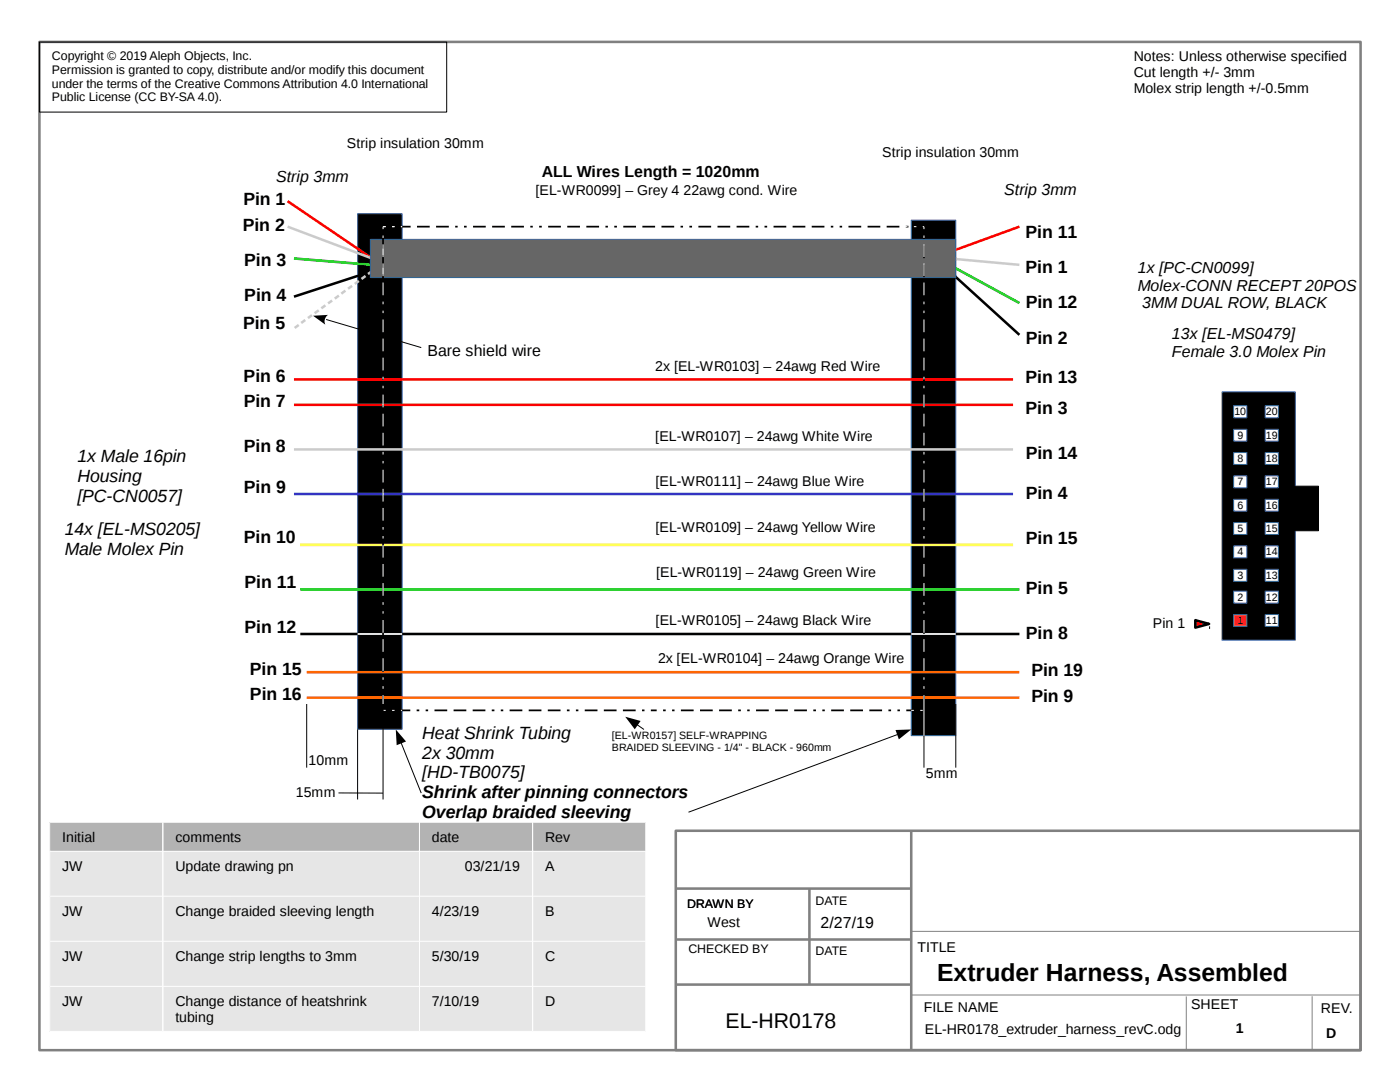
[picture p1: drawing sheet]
<svg xmlns="http://www.w3.org/2000/svg" width="279mm" height="216mm" viewBox="0 0 279 216" stroke-linecap="round" stroke-linejoin="round" font-family="sans-serif">
<g fill="#000">
<path d="M62.5 63l3-.2a1.55 1.55 0 0 0-.6 2z" fill-rule="evenodd"/>
<path d="M243.9 78.2h14.6v49.5h-14.6z" fill-rule="evenodd"/>
<path d="M71.4 42.7h8.9v102.8h-8.9z" fill-rule="evenodd"/>
<path d="M181.9 43.9h8.8v102.9h-8.8z" fill-rule="evenodd"/>
</g>
<path d="M71.4 42.7h8.9v102.8h-8.9zM181.9 43.9h8.8v102.9h-8.8zM243.9 78.2h14.6v49.5h-14.6z" fill="none" stroke="#3465af" stroke-width=".2"/>
<path d="M7.9 8.4h263.6v201.1h-263.6zM134.9 165.8h136.6v43.7h-136.6zM134.9 177.3h47M161.5 177.3v19.1M181.9 165.8v43.7M134.9 187.5h47M134.9 196.5h47" fill="none" stroke="#808080" stroke-width=".51"/>
<path d="M181.9 185.8h89.6M181.9 198.5h89.6M236.7 198.8v10.7M261.9 198.8v10.7" fill="none" stroke="#808080" stroke-width=".2"/>
<path d="M7.9 8.4h81.2v14h-81.2zM65.1 63.7l19 5.7" fill="none" stroke="#000" stroke-width=".2"/>
<path d="M57.4 40.1l16.9 11.5M203.4 45.2l-13.9 5.1M58.7 75.7h143.5M58.7 80.8h143.5" fill="none" stroke="#f00" stroke-width=".51"/>
<g fill="none" stroke="#ccc" stroke-width=".51">
<path d="M57.4 45.2l16.9 6.4M66.3 60l-.8 .5M67.6 59l-.8 .6M68.9 58l-.8 .6M70.3 57l-.8 .6M71.6 56.1l-.8 .6M73 55.1l-.9 .6M74.3 54.1l-.9 .6M189.5 51.6l13.9 1.2M59.6 64.8l-.8 .6M60.9 63.9l-.8 .6M62.3 62.9l-.8 .6"/>
<path d="M63.6 61.9l-.8 .6M64.9 60.9l-.8 .6M58.7 89.7h143.5"/>
</g>
<path d="M58.7 51.6l15.6 1.2M189.5 52.8l13.9 7.7M59.9 117.6h143.5" fill="none" stroke="#0c0" stroke-width=".51"/>
<path d="M74.3 54.1l-15.6 5.1M189.5 54.1l13.9 12.7M59.9 126.5h143.5" fill="none" stroke="#000" stroke-width=".51"/>
<path d="M61.2 134.1h142.2M61.2 139.2h142.2" fill="none" stroke="#f60" stroke-width=".51"/>
<path d="M58.7 98.6h143.5" fill="none" stroke="#33f" stroke-width=".51"/>
<path d="M59.9 108.7h142.3" fill="none" stroke="#ff0" stroke-width=".51"/>
<path d="M246.2 81h2.6v2.4h-2.6z" fill-rule="evenodd" fill="#fff"/>
<path d="M246.2 81h2.6v2.4h-2.6z" fill="none" stroke="#3465af" stroke-width=".2"/>
<path d="M252.5 81h2.6v2.4h-2.6z" fill-rule="evenodd" fill="#fff"/>
<path d="M252.5 81h2.6v2.4h-2.6z" fill="none" stroke="#3465af" stroke-width=".2"/>
<path d="M246.2 85.7h2.6v2.3h-2.6z" fill-rule="evenodd" fill="#fff"/>
<path d="M246.2 85.7h2.6v2.3h-2.6z" fill="none" stroke="#3465af" stroke-width=".2"/>
<path d="M246.2 90.3h2.6v2.4h-2.6z" fill-rule="evenodd" fill="#fff"/>
<path d="M246.2 90.3h2.6v2.4h-2.6z" fill="none" stroke="#3465af" stroke-width=".2"/>
<path d="M252.5 90.3h2.6v2.4h-2.6z" fill-rule="evenodd" fill="#fff"/>
<path d="M252.5 90.3h2.6v2.4h-2.6z" fill="none" stroke="#3465af" stroke-width=".2"/>
<path d="M246.2 95h2.6v2.3h-2.6z" fill-rule="evenodd" fill="#fff"/>
<path d="M246.2 95h2.6v2.3h-2.6z" fill="none" stroke="#3465af" stroke-width=".2"/>
<path d="M252.5 95h2.6v2.3h-2.6z" fill-rule="evenodd" fill="#fff"/>
<path d="M252.5 95h2.6v2.3h-2.6z" fill="none" stroke="#3465af" stroke-width=".2"/>
<path d="M246.2 99.6h2.6v2.4h-2.6z" fill-rule="evenodd" fill="#fff"/>
<path d="M246.2 99.6h2.6v2.4h-2.6z" fill="none" stroke="#3465af" stroke-width=".2"/>
<path d="M252.5 99.6h2.6v2.4h-2.6z" fill-rule="evenodd" fill="#fff"/>
<path d="M252.5 99.6h2.6v2.4h-2.6z" fill="none" stroke="#3465af" stroke-width=".2"/>
<path d="M246.2 104.3h2.6v2.3h-2.6z" fill-rule="evenodd" fill="#fff"/>
<path d="M246.2 104.3h2.6v2.3h-2.6z" fill="none" stroke="#3465af" stroke-width=".2"/>
<path d="M252.5 104.3h2.6v2.3h-2.6z" fill-rule="evenodd" fill="#fff"/>
<path d="M252.5 104.3h2.6v2.3h-2.6z" fill="none" stroke="#3465af" stroke-width=".2"/>
<path d="M246.2 108.9h2.6v2.4h-2.6z" fill-rule="evenodd" fill="#fff"/>
<path d="M246.2 108.9h2.6v2.4h-2.6z" fill="none" stroke="#3465af" stroke-width=".2"/>
<path d="M252.5 108.9h2.6v2.4h-2.6z" fill-rule="evenodd" fill="#fff"/>
<path d="M252.5 108.9h2.6v2.4h-2.6z" fill="none" stroke="#3465af" stroke-width=".2"/>
<path d="M246.2 113.6h2.6v2.4h-2.6z" fill-rule="evenodd" fill="#fff"/>
<path d="M246.2 113.6h2.6v2.4h-2.6z" fill="none" stroke="#3465af" stroke-width=".2"/>
<path d="M252.5 113.6h2.6v2.4h-2.6z" fill-rule="evenodd" fill="#fff"/>
<path d="M252.5 113.6h2.6v2.4h-2.6z" fill="none" stroke="#3465af" stroke-width=".2"/>
<path d="M238.5 123.8v1.4l2.8-.7z" fill="#f00"/>
<path d="M238.5 123.8l2.8 .7-2.8 .7z" fill="none" stroke="#000" stroke-width=".51"/>
<path d="M252.5 85.7h2.6v2.3h-2.6z" fill-rule="evenodd" fill="#fff"/>
<path d="M252.5 85.7h2.6v2.3h-2.6z" fill="none" stroke="#3465af" stroke-width=".2"/>
<path d="M246.2 117.9h2.6v2.4h-2.6z" fill-rule="evenodd" fill="#fff"/>
<path d="M246.2 117.9h2.6v2.4h-2.6z" fill="none" stroke="#3465af" stroke-width=".2"/>
<path d="M252.5 117.9h2.6v2.4h-2.6z" fill-rule="evenodd" fill="#fff"/>
<path d="M252.5 117.9h2.6v2.4h-2.6z" fill="none" stroke="#3465af" stroke-width=".2"/>
<path d="M246.2 122.6h2.6v2.4h-2.6z" fill-rule="evenodd" fill="#f33"/>
<path d="M246.2 122.6h2.6v2.4h-2.6z" fill="none" stroke="#3465af" stroke-width=".2"/>
<path d="M252.5 122.6h2.6v2.4h-2.6z" fill-rule="evenodd" fill="#fff"/>
<path d="M252.5 122.6h2.6v2.4h-2.6z" fill="none" stroke="#3465af" stroke-width=".2"/>
<path d="M258.2 97h4.9v8.9h-4.9z" fill-rule="evenodd" fill="#000"/>
<path d="M258.2 97h4.9v8.9h-4.9z" fill="none" stroke="#000" stroke-width=".2"/>
<path d="M73.9 47.8h116.8v7.6h-116.8z" fill-rule="evenodd" fill="#666"/>
<path d="M73.9 47.8h116.8v7.6h-116.8z" fill="none" stroke="#3465af" stroke-width=".2"/>
<path d="M71.4 126.5h8.9M181.9 126.5h8.8" fill="none" stroke="#fff" stroke-width=".35"/>
<g fill="none" stroke="#000" stroke-width=".35">
<path d="M76.4 45.3v.5M76.4 47.1v2.5M76.4 50.9v2.5M76.4 54.7v2.6M76.4 58.5v.5M77.6 45.2h.5M79.4 45.2h2.6M83.2 45.2h2.6M87 45.2h2.6M90.8 45.2h.5M92.6 45.2h.5M94.4 45.2h2.5"/>
<path d="M98.2 45.2h2.6M102 45.2h2.6M105.8 45.2h.5M107.6 45.2h.5M109.4 45.2h2.5M113.2 45.2h2.5M117 45.2h2.6M120.8 45.2h.5M122.6 45.2h.5M124.4 45.2h2.5M128.2 45.2h2.5M132 45.2h2.5"/>
<path d="M135.8 45.2h.5M137.6 45.2h.5M139.4 45.2h2.5M143.2 45.2h2.5M147 45.2h2.5M150.8 45.2h.5M152.6 45.2h.5M154.4 45.2h2.5M158.2 45.2h2.5M162 45.2h2.5M165.8 45.2h.5M167.6 45.2h.5"/>
<path d="M169.3 45.2h2.6M173.1 45.2h2.6M177 45.2h2.5M180.8 45.2h.5M182.6 45.2h.5M184.3 45.2l.1 2.5M184.4 49v2.5M184.4 52.8v2.5M184.4 56.6v.5M184.4 58.4v.5M76.4 60.3v.5M76.4 62.1v2.5"/>
<path d="M76.4 65.9v2.5M76.4 69.7v2.5M76.4 73.5v.5M76.4 75.3v.5M76.4 77v2.6M184.4 60.1v2.6M184.4 64v2.5M184.4 67.8v2.5M184.4 71.6v.5M184.4 73.3v.6M184.4 75.1v2.6M184.4 79v2.5"/>
<path d="M76.4 80.9v2.5M76.4 84.7v2.5M76.4 88.5v.5M76.4 90.3v.5M76.4 92v2.6M76.4 95.8v2.6M76.4 99.7v2.5M184.4 82.8v2.5M184.4 86.6v.5M184.4 88.3v.6M184.4 90.1v2.6M184.4 93.9v2.6"/>
<path d="M184.4 97.8v2.5M76.4 103.5v.5M76.4 105.3v.5M76.4 107v2.6M76.4 110.8v2.6M76.4 114.7v2.5M76.4 118.5v.5M184.4 101.6v.5M184.4 103.3v.6M184.4 105.1v2.6M184.4 108.9v2.6M184.4 112.7v2.6"/>
<path d="M184.4 116.6v.5M184.4 118.3v.6M76.4 120.3v.5M76.4 122v2.6M76.4 125.8v2.6M76.4 129.6v2.6M76.4 133.5v.5M76.4 135.3v.4M76.4 137v2.6M184.4 120.1v2.6M184.4 123.9v2.6M184.4 127.7v2.6"/>
<path d="M184.4 131.6v.4M184.4 133.3v.5M184.4 135.1v2.6M184.4 138.9v2.6M76.4 140.8v.9h1.7M79.3 141.7h2.6M83.1 141.7h.6M84.9 141.7h.5M86.7 141.7h2.6M90.5 141.7h2.6M94.3 141.7h2.6M98.1 141.7h.6"/>
<path d="M99.9 141.7h.5M101.7 141.7h2.5M105.5 141.7h2.6M109.3 141.7h2.6M113.1 141.7h.6M114.9 141.7h.5M116.7 141.7h2.5M120.5 141.7h2.5M124.3 141.7h2.6M128.1 141.7h.5M129.9 141.7h1.2M132.3 141.7h.6"/>
<path d="M134.1 141.7h.5M135.9 141.7h2.5M139.7 141.7h2.5M143.5 141.7h2.5M147.3 141.7h.5M149.1 141.7h.5M150.9 141.7h2.5M154.7 141.7h2.5M158.5 141.7h2.5M162.3 141.7h.5M164.1 141.7h.5M165.9 141.7h2.5"/>
<path d="M169.7 141.7h2.5M173.5 141.7h2.5M177.3 141.7h.5M179.1 141.7h.5M180.9 141.7h2.5"/>
</g>
<g fill="none" stroke="#fff" stroke-width=".2">
<path d="M76.4 47v.5M76.4 48.8v2.5M76.4 52.6v2.5M76.4 56.4v2.5M77 45.2h-.6v.5M78.2 45.2h.5M80 45.2h.3M180.6 45.2h.5M182.4 45.2h.5M184.1 45.2h.3v.5M184.4 47v.5M184.4 48.8v2.5"/>
<path d="M184.4 52.6v2.5M184.4 56.4v2.5M76.4 60.2v.5M76.4 62v.5M76.4 63.7v2.6M76.4 67.6v2.5M76.4 71.4v2.5M76.4 75.2v.5M76.4 77v.5M76.4 78.7v2.6M184.4 60.2v.5M184.4 62v.5"/>
<path d="M184.4 63.7v2.6M184.4 67.6v2.5M184.4 71.4v2.5M184.4 75.2v.5M184.4 77v.5M184.4 78.7v2.6M76.4 82.5v2.6M76.4 86.4v2.5M76.4 90.2v.5M76.4 92v.5M76.4 93.7v2.6M76.4 97.5v2.6"/>
<path d="M184.4 82.5v2.6M184.4 86.4v2.5M184.4 90.2v.5M184.4 92v.5M184.4 93.7v2.6M184.4 97.5v2.6M76.4 101.4v2.5M76.4 105.2v.5M76.4 107v.5M76.4 108.7v2.6M76.4 112.5v2.6M76.4 116.3v2.6"/>
<path d="M184.4 101.4v2.5M184.4 105.2v.5M184.4 107v.5M184.4 108.7v2.6M184.4 112.5v2.6M184.4 116.3v2.6M76.4 120.2v.5M76.4 122v.4M76.4 123.7v2.6M76.4 127.5v2.6M76.4 131.3v2.6M76.4 135.1v.5"/>
<path d="M76.4 136.9v.5M76.4 138.7v1.8M184.4 120.2v.5M184.4 122v.4M184.4 123.7v2.6M184.4 127.5v2.6M184.4 131.3v2.6M184.4 135.1v.5M184.4 136.9v.5M184.4 138.7v1.8M76.4 141.7h.6M78.2 141.7h.5"/>
<path d="M80 141.7h.3M181.9 141.7h.5M183.7 141.7h.4"/>
</g>
<path d="M61.2 140.5v12.7M71.4 145.6v13.9M80 148.2l4.1 10.1M127.1 144.6l1.4 1M179.2 146.5l-41.8 15.6M184.4 140.5v12.7M190.7 140.5v12.7" fill="none" stroke="#000" stroke-width=".2"/>
<path d="M79 145.6l2 2.4-1.8 .7zM124.8 143l3 .9-1.1 1.6zM178.7 145.7l3.2-.1-2.5 1.9z" fill="#000"/>
<g fill="#b3b3b3">
<path d="M9.9 164.1h22.6v5.8h-22.6z" fill-rule="evenodd"/>
<path d="M32.5 164.1h51.2v5.8h-51.2z" fill-rule="evenodd"/>
<path d="M83.7 164.1h22.6v5.8h-22.6z" fill-rule="evenodd"/>
<path d="M106.3 164.1h22.6v5.8h-22.6z" fill-rule="evenodd"/>
</g>
<g fill="#e6e6e6">
<path d="M9.9 169.9h22.6v8.9h-22.6z" fill-rule="evenodd"/>
<path d="M32.5 169.9h51.2v8.9h-51.2z" fill-rule="evenodd"/>
<path d="M83.7 169.9h22.6v8.9h-22.6z" fill-rule="evenodd"/>
<path d="M106.3 169.9h22.6v8.9h-22.6z" fill-rule="evenodd"/>
<path d="M9.9 178.8h22.6v9h-22.6z" fill-rule="evenodd"/>
<path d="M32.5 178.8h51.2v9h-51.2z" fill-rule="evenodd"/>
<path d="M83.7 178.8h22.6v9h-22.6z" fill-rule="evenodd"/>
<path d="M106.3 178.8h22.6v9h-22.6z" fill-rule="evenodd"/>
<path d="M9.9 187.8h22.6v9h-22.6z" fill-rule="evenodd"/>
<path d="M32.5 187.8h51.2v9h-51.2z" fill-rule="evenodd"/>
<path d="M83.7 187.8h22.6v9h-22.6z" fill-rule="evenodd"/>
<path d="M106.3 187.8h22.6v9h-22.6z" fill-rule="evenodd"/>
<path d="M9.9 196.8h22.6v9h-22.6z" fill-rule="evenodd"/>
<path d="M32.5 196.8h51.2v9h-51.2z" fill-rule="evenodd"/>
<path d="M83.7 196.8h22.6v9h-22.6z" fill-rule="evenodd"/>
<path d="M106.3 196.8h22.6v9h-22.6z" fill-rule="evenodd"/>
</g>
<path d="M184.4 140.5v6.3M9.9 164.1h119v41.7h-119zM9.9 169.9h119M9.9 178.8h119M32.5 164.1v41.7M83.7 164.1v41.7M106.3 164.1v41.7M9.9 187.8h119M9.9 196.8h119" fill="none" stroke="#fff" stroke-width=".2"/>
<path d="M67.6 158.2l8.8 .1M76.4 140.5v19" fill="none" stroke="#000" stroke-width=".2"/>
<text font-size="4.9" x="187" y="195.8">Extruder Harness, Assembled</text>
<text font-size="4.2" x="144.8" y="205">EL-HR0178</text>
<g font-size="3.5">
<text x="48.6" y="41">Pin 1</text>
<text x="48.5" y="46.1">Pin 2</text>
<text x="204.7" y="47.5">Pin 11</text>
<text x="48.8" y="53.1">Pin 3</text>
<text x="204.7" y="54.5">Pin 1</text>
<text x="48.5" y="65.7">Pin 5</text>
<text x="48.8" y="60.1">Pin 4</text>
<text x="204.7" y="61.5">Pin 12</text>
<text x="204.7" y="68.5">Pin 2</text>
<text x="48.6" y="76.2">Pin 6</text>
<text x="204.7" y="76.5">Pin 13</text>
<text x="48.6" y="81.2">Pin 7</text>
<text x="204.7" y="82.5">Pin 3</text>
<text x="15.5" y="92.3">1x Male 16pin</text>
<text x="48.6" y="90.3">Pin 8</text>
<text x="204.7" y="91.5">Pin 14</text>
<text x="15.5" y="96.2">Housing</text>
<text x="15.5" y="100.2">[PC-CN0057]</text>
<text x="48.6" y="98.3">Pin 9</text>
<text x="204.7" y="99.5">Pin 4</text>
<text x="12.9" y="106.8">14x [EL-MS0205]</text>
<text x="12.9" y="110.7">Male Molex Pin</text>
<text x="48.7" y="108.3">Pin 10</text>
<text x="204.7" y="108.5">Pin 15</text>
<text x="48.8" y="117.3">Pin 11</text>
<text x="204.7" y="118.5">Pin 5</text>
<text x="48.8" y="126.3">Pin 12</text>
<text x="204.8" y="127.6">Pin 8</text>
<text x="49.9" y="134.7">Pin 15</text>
<text x="205.8" y="135">Pin 19</text>
<text x="49.9" y="139.7">Pin 16</text>
<text x="205.8" y="140">Pin 9</text>
<text x="84.2" y="147.4">Heat Shrink Tubing</text>
<text x="84.2" y="151.4">2x 30mm</text>
<text x="84.2" y="155.3">[HD-TB0075]</text>
<text x="84.2" y="159.2">Shrink after pinning connectors</text>
<text x="84.2" y="163.2">Overlap braided sleeving</text>
</g>
<g font-size="3.2">
<text x="108.2" y="35.4">ALL Wires Length = 1020mm</text>
<text x="55.1" y="36.2">Strip 3mm</text>
<text x="200.4" y="38.9">Strip 3mm</text>
<text x="227" y="54.4">1x [PC-CN0099]</text>
<text x="227" y="58">Molex-CONN RECEPT 20POS</text>
<text x="227.9" y="61.5">3MM DUAL ROW, BLACK</text>
<text x="85.3" y="70.9">Bare shield wire</text>
<text x="233.9" y="67.7">13x [EL-MS0479]</text>
<text x="233.9" y="71.2">Female 3.0 Molex Pin</text>
<text x="163.8" y="185.2">2/27/19</text>
</g>
<g font-size="2.8">
<text x="226.3" y="12.2">Notes: Unless otherwise specified</text>
<text x="226.3" y="15.4">Cut length +/- 3mm</text>
<text x="226.3" y="18.6">Molex strip length +/-0.5mm</text>
<text x="69.2" y="29.5">Strip insulation 30mm</text>
<text x="176.1" y="31.3">Strip insulation 30mm</text>
<text x="106.9" y="38.9">[EL-WR0099] – Grey 4 22awg cond. Wire</text>
<text x="130.8" y="74">2x [EL-WR0103] – 24awg Red Wire</text>
<text x="130.8" y="88">[EL-WR0107] – 24awg White Wire</text>
<text x="130.8" y="97">[EL-WR0111] – 24awg Blue Wire</text>
<text x="130.8" y="106.2">[EL-WR0109] – 24awg Yellow Wire</text>
<text x="131" y="115.2">[EL-WR0119] – 24awg Green Wire</text>
<text x="130.8" y="124.8">[EL-WR0105] – 24awg Black Wire</text>
<text x="230.1" y="125.2">Pin 1</text>
<text x="131.3" y="132.3">2x [EL-WR0104] – 24awg Orange Wire</text>
<text x="61.6" y="152.7">10mm</text>
<text x="184.8" y="155.3">5mm</text>
<text x="59.1" y="159.1">15mm</text>
<text x="12.4" y="168">Initial</text>
<text x="35" y="168">comments</text>
<text x="86.2" y="168">date</text>
<text x="108.8" y="168">Rev</text>
<text x="12.4" y="173.7">JW</text>
<text x="35" y="173.7">Update drawing pn</text>
<text x="92.8" y="173.7">03/21/19</text>
<text x="108.8" y="173.7">A</text>
<text x="12.4" y="182.7">JW</text>
<text x="35" y="182.7">Change braided sleeving length</text>
<text x="86.2" y="182.7">4/23/19</text>
<text x="108.8" y="182.7">B</text>
<text x="141.2" y="185">West</text>
<text x="12.4" y="191.7">JW</text>
<text x="35" y="191.7">Change strip lengths to 3mm</text>
<text x="86.2" y="191.7">5/30/19</text>
<text x="108.8" y="191.7">C</text>
<text x="183.1" y="189.9">TITLE</text>
<text x="12.4" y="200.7">JW</text>
<text x="35" y="200.7">Change distance of heatshrink</text>
<text x="35" y="203.9">tubing</text>
<text x="86.2" y="200.7">7/10/19</text>
<text x="108.8" y="200.7">D</text>
<text x="184.4" y="201.9">FILE NAME</text>
<text x="237.7" y="201.4">SHEET</text>
<text x="263.6" y="202.2">REV.</text>
<text x="184.6" y="206.3">EL-HR0178_extruder_harness_revC.odg</text>
<text x="246.6" y="206.2">1</text>
<text x="264.7" y="207.2">D</text>
</g>
<g font-size="2.5">
<text x="10.4" y="12">Copyright © 2019 Aleph Objects, Inc.</text>
<text x="10.4" y="14.7">Permission is granted to copy, distribute and/or modify this document</text>
<text x="10.4" y="17.5">under the terms of the Creative Commons Attribution 4.0 International</text>
<text x="10.4" y="20.2">Public License (CC BY-SA 4.0).</text>
<text x="137.1" y="181.2">DRAWN BY</text>
<text x="162.8" y="180.6">DATE</text>
<text x="137.4" y="190.2">CHECKED BY</text>
<text x="162.8" y="190.6">DATE</text>
</g>
<g font-size="2.1">
<text x="246.3" y="82.9">10</text>
<text x="252.6" y="82.9">20</text>
<text x="246.9" y="87.6">9</text>
<text x="252.6" y="87.6">19</text>
<text x="246.9" y="92.2">8</text>
<text x="252.6" y="92.2">18</text>
<text x="246.9" y="96.9">7</text>
<text x="246.9" y="101.5">6</text>
<text x="252.6" y="96.9">17</text>
<text x="252.6" y="101.5">16</text>
<text x="246.9" y="106.2">5</text>
<text x="252.6" y="106.2">15</text>
<text x="246.9" y="110.8">4</text>
<text x="252.6" y="110.8">14</text>
<text x="246.9" y="115.5">3</text>
<text x="246.9" y="119.9">2</text>
<text x="252.6" y="115.5">13</text>
<text x="252.6" y="119.9">12</text>
<text x="246.9" y="124.5">1</text>
<text x="252.6" y="124.5">11</text>
<text x="122.1" y="147.4">[EL-WR0157] SELF-WRAPPING</text>
<text x="122.1" y="149.8">BRAIDED SLEEVING - 1/4&quot; - BLACK - 960mm</text>
</g>
</svg>
